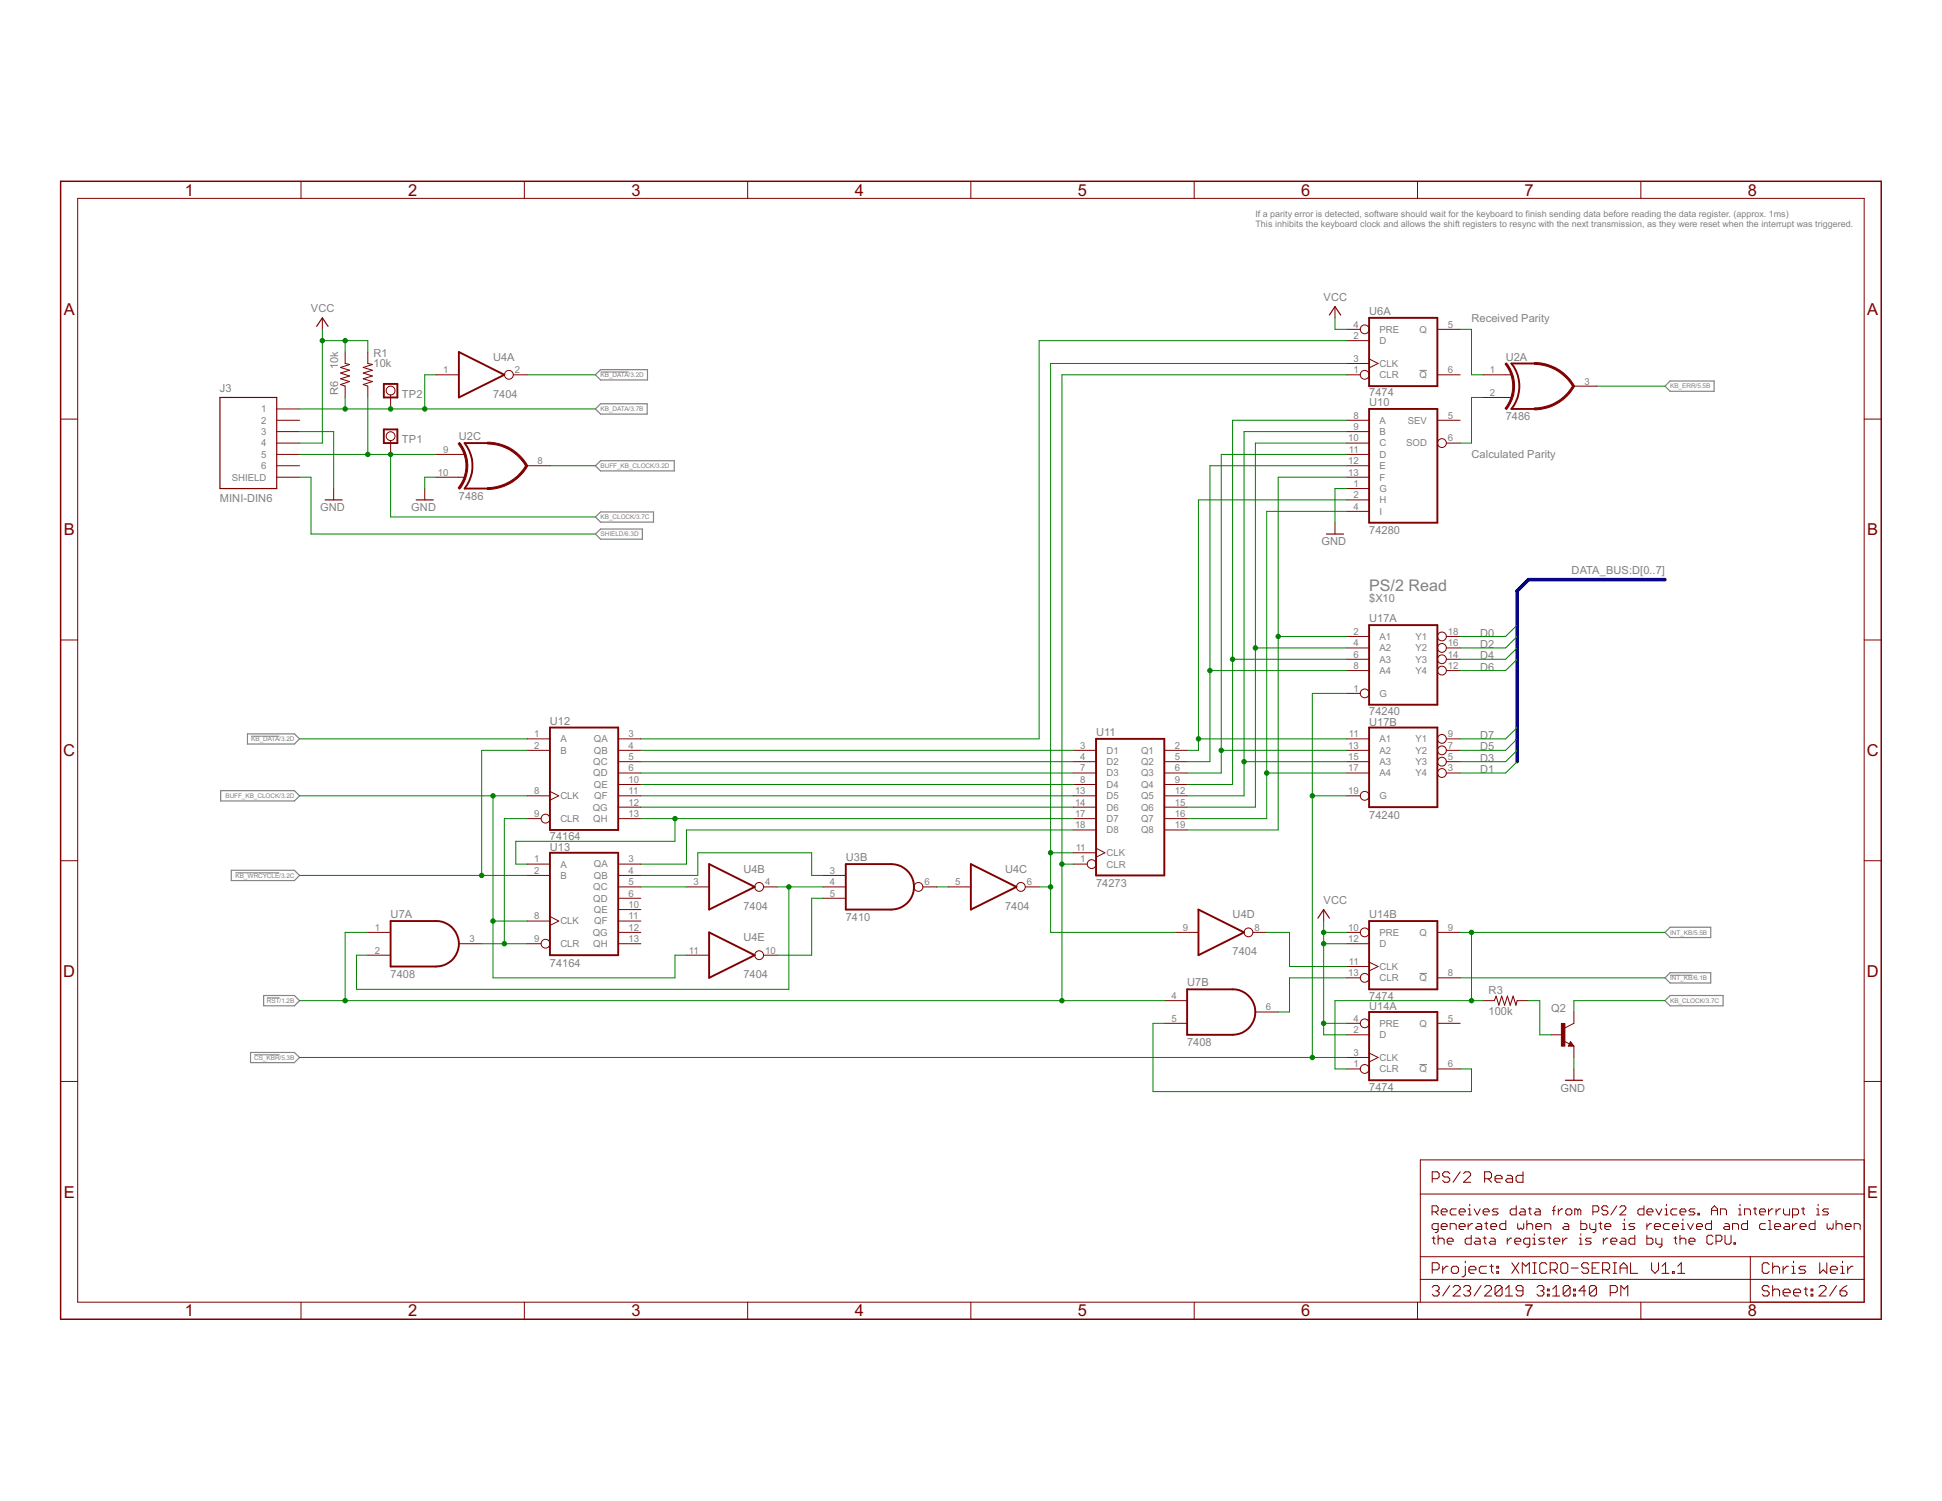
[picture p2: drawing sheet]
<svg xmlns="http://www.w3.org/2000/svg" width="279mm" height="216mm" viewBox="0 0 279 216" stroke-linecap="round" stroke-linejoin="round" font-family="sans-serif">
<path d="M86.4 53.5h4M204.2 53.3h1.1M36.1 105.9h4.1M33.9 125.5h6.3M36.6 151.7h3.6M38.4 143.5h1.8M204.2 140h1.1M204.2 153.1h1.1M240.3 140.3h3.2" fill="none" stroke="#808080" stroke-width=".14"/>
<g fill="none" stroke="#808080" stroke-width=".17">
<path d="M85.7 53.9l.7-.7h6.8v1.5h-6.8zM85.7 58.8l.7-.7h6.7v1.5h-6.7zM239.5 55.5l.8-.7h6.3v1.5h-6.3zM85.7 67l.7-.7h10.6v1.4h-10.6zM85.7 74.4l.7-.8h7.6v1.5h-7.6zM85.7 76.8l.7-.7h6v1.5h-6zM31.7 113.7h10.7l.7 .8-.7 .7h-10.7zM35.6 105.6h6.8l.7 .7-.7 .7h-6.8zM33.3 125.2h9.1l.7 .7-.7 .8h-9.1zM239.5 134.1l.8-.7h5.8v1.5h-5.8zM240.3 139.9h5.8v1.5h-5.8l-.8-.7zM36 151.4h6.4l.7 .7-.7 .7h-6.4z"/>
<path d="M37.9 143.2h4.5l.7 .7-.7 .8h-4.5zM239.5 143.9l.8-.7h7.6v1.5h-7.6z"/>
</g>
<path d="M8.7 26.1h262v163.7h-262z" fill="none" stroke="#800000" stroke-width=".21"/>
<g fill="none" stroke="#800000" stroke-width=".14">
<path d="M11.2 28.5h257v158.8h-257zM43.3 26.1v2.4M75.4 26.1v2.4M107.6 26.1v2.4M139.7 26.1v2.4M171.8 26.1v2.4M203.9 26.1v2.4M236.1 26.1v2.4M39.8 58.8h3.3M46.4 45.7v1.7M49.7 50.6v1.7M49.7 55.5v1.7"/>
<path d="M52.9 50.6v1.7M52.9 55.5v1.7M56.2 56.8v2M62.7 53.9h3.3M73.9 53.9h1.9M192.1 44.1v1.6M193.7 53.9h2M193.7 49h3.3M193.7 52.3h3.3M193.7 47.4h2M197 51.6l1.3 .7-1.3 .6M206.8 53.9h3.3"/>
<path d="M206.8 47.4h3.3M213.4 53.9h4M213.4 57.2h4M226.4 55.5h3.3M8.7 60.3h2.5M39.8 60.5h3.3M39.8 63.7h3.3M39.8 62.1h3.3M39.8 65.4h3.3M39.8 67h3.3M39.8 68.6h3.3M48 70.3v1.6"/>
<path d="M56.2 63.4v2M61.1 70.3v1.6M62.7 65.4h4.1M62.7 68.6h4.1M75.8 67h3.3M192.1 75.2v1.6M193.7 70.3h3.3M193.7 71.9h3.3M193.7 73.6h3.3M193.7 60.5h3.3M193.7 63.7h3.3M193.7 62.1h3.3"/>
<path d="M193.7 65.4h3.3M193.7 67h3.3M193.7 68.6h3.3M206.8 60.5h3.3M208.1 63.7h2M268.2 60.3h2.5M8.7 92.1h2.5M193.7 99.7h2M193.7 91.5h3.3M193.7 93.2h3.3M193.7 94.8h3.3M193.7 96.5h3.3"/>
<path d="M208.1 91.5h2M208.1 93.2h2M208.1 94.8h2M208.1 96.5h2M268.2 92.1h2.5M75.8 106.3h3.3M75.8 107.9h3.3M75.8 114.5h3.3M75.8 117.8h2M79.1 113.8l1.3 .7-1.3 .6M88.9 106.3h3.3M88.9 107.9h3.3"/>
<path d="M88.9 109.6h3.3M88.9 111.2h3.3M88.9 114.5h3.3M88.9 117.8h3.3M88.9 112.8h3.3M88.9 116.1h3.3M154.4 107.9h3.3M154.4 109.6h3.3M154.4 111.2h3.3M154.4 114.5h3.3M154.4 117.8h3.3M154.4 112.8h3.3"/>
<path d="M154.4 116.1h3.3M154.4 119.4h3.3M167.5 107.9h3.3M167.5 109.6h3.3M167.5 111.2h3.3M167.5 114.5h3.3M167.5 117.8h3.3M167.5 112.8h3.3M167.5 116.1h3.3M167.5 119.4h3.3M193.7 106.3h3.3M193.7 107.9h3.3"/>
<path d="M193.7 109.6h3.3M193.7 111.2h3.3M193.7 114.5h2M208.1 106.3h2M208.1 107.9h2M208.1 109.6h2M208.1 111.2h2M8.7 123.8h2.5M52.9 134.1h3.3M52.9 137.4h3.3M66 135.7h3.3M75.8 135.7h2"/>
<path d="M75.8 124.3h3.3M75.8 125.9h3.3M75.8 132.5h3.3M79.1 131.8l1.3 .7-1.3 .6M88.9 135.7h3.3M88.9 134.1h3.3M88.9 124.3h3.3M88.9 125.9h3.3M88.9 127.6h3.3M88.9 129.2h3.3M88.9 132.5h3.3M88.9 130.8h3.3"/>
<path d="M98.8 127.6h3.2M98.8 137.4h3.2M109.9 127.6h2M109.9 137.4h2M118.4 125.9h3.3M118.4 127.6h3.3M118.4 129.2h3.3M132.8 127.6h2M136.4 127.6h3.3M147.5 127.6h2M154.4 124.3h2M154.4 122.7h3.3"/>
<path d="M157.7 122l1.3 .7-1.3 .6M169.2 134.1h3.2M180.3 134.1h1.9M190.4 130.8v1.7M193.7 135.7h3.3M193.7 139h3.3M193.7 134.1h2M197 138.4l1.3 .6-1.3 .7M206.8 134.1h3.3M268.2 123.8h2.5M8.7 155.6h2.5M167.5 143.9h3.3"/>
<path d="M167.5 147.2h3.3M180.6 145.6h3.3M193.7 140.7h2M193.7 147.2h2M193.7 148.8h3.3M193.7 153.8h2M193.7 152.1h3.3M197 151.5l1.3 .6-1.3 .7M206.8 140.7h3.3M206.8 147.2h3.3M206.8 153.8h3.3M213.4 143.9h1.6"/>
<path d="M218.3 143.9h1.6M223.2 148.8h1.6M225 149.8l.8 .4M226 149.8l.4 .7h-.8zM226.4 145.6v1.6l-1.3 .6M226.4 150.5v1.6M226.4 153.8v1.6M268.2 155.6h2.5M204.3 171.7h63.9M206 174.3h.7l.2-.2v-.4l-.2-.3h-.7v1.4M206 178.1h.5M206.3 177.9v.9l.2 .2"/>
<path d="M206.5 174.3l.4 .5M206.9 176.8h-.6l-.3-.2v-.4l.3-.2h.6v1.1l-.2 .2h-.2M206.9 177.7v1.3M206.9 178.3l.2-.2h.5l.2 .2v.7M207.3 174.3h.9v-.2l-.2-.2h-.4l-.3 .2v.4l.3 .3h.4M207.3 176.4h.9v-.2l-.2-.2h-.4l-.3 .2v.4l.3 .2h.4M208.2 178.5h.9v-.2l-.2-.2h-.5l-.2 .2v.5l.2 .2h.5M208.6 176.8v-.8h.7l.2 .2v.6M209.5 173.9h-.6l-.3 .2v.4l.3 .3h.6M209.9 174.3h.9v-.2l-.2-.2h-.5l-.2 .2v.4l.2 .3h.5M209.9 176.4h.9v-.2l-.2-.2h-.5l-.2 .2v.4l.2 .2h.5M211.2 174.8h.5"/>
<path d="M211.2 173.9h.3v.9M211.2 176v.8M211.5 173.2v.2M211.7 177.7v1.3h-.7l-.2-.2v-.5l.2-.2h.7M211.9 176h-.2l-.5 .4M212.1 173.9l.4 .9 .5-.9M212.3 178.1h.4l.3 .2v.7h-.7l-.2-.2 .2-.3h.7M212.5 176h.5l.2 .2v.6h-.7l-.2-.2 .2-.2h.7M213.4 174.3h.8v-.2l-.2-.2h-.4l-.2 .2v.4l.2 .3h.4M213.4 178.1h.4M213.6 176h.4M213.6 177.9v.9l.2 .2"/>
<path d="M213.8 175.8v.8l.2 .2M214.5 176.4h.8v-.2l-.2-.2h-.4l-.2 .2v.4l.2 .2h.4M214.5 178.1h.4l.2 .2v.7h-.6l-.3-.2 .3-.3h.6M215.5 173.9h-.6l-.2 .2 .2 .2h.4l.2 .2-.2 .3h-.6M216.6 175.6v1.2h-.6l-.2-.2v-.4l.2-.2h.6M216.9 178.1v.9M217.5 178.1h-.2l-.4 .4M217.9 178.5h.9v-.2l-.2-.2h-.5l-.2 .2v.5l.2 .2h.5M218.1 173.4v1.4h-.6l-.2-.3v-.4l.2-.2h.6M218.4 176v.6l.2 .2 .2-.2 .2 .2 .2-.2v-.6M218.8 173.9h.4l.2 .2v.7h-.6l-.2-.3 .2-.2h.6M219.7 176.2l.2-.2h.4l.2 .2v.6"/>
<path d="M219.7 175.6v1.2M219.9 173.9h.4M220.1 173.7v.8l.2 .3M220.1 179h-.7l-.2-.2v-.5l.2-.2h.7v1.1l-.2 .2h-.3M220.5 178.1h.2v.9M220.5 179h.5M220.7 177.5v.2M221 173.9h.4l.2 .2v.7h-.6l-.3-.3 .3-.2h.6M221 176.4h.8v-.2l-.2-.2h-.4l-.2 .2v.4l.2 .2h.4M222.2 176.8v-.8h.7l.2 .2v.6M222.2 178.1h-.6l-.2 .2 .2 .2h.4l.2 .3-.2 .2h-.6M222.7 178.1h.4"/>
<path d="M222.9 177.9v.9l.2 .2M223.3 174.1h.5M223.5 178.5h.9v-.2l-.2-.2h-.4l-.3 .2v.5l.3 .2h.4M223.8 173.4l-.3 .3v1.1M224.2 173.9v.9M224.8 173.9h-.2l-.4 .4M224.8 178.1v.9M225.1 176h.4l.2 .2v.6h-.6l-.3-.2 .3-.2h.6M225.3 174.1l.2-.2h.4l.2 .2v.4l-.2 .3h-.4l-.2-.3zM225.5 178.1h-.2l-.5 .4M227 174.1l-.2-.2h-.2v.9M227 174.1v.7"/>
<path d="M227 174.1l.2-.2 .2 .2v.7M227.2 178.1h.2v.9M227.2 179h.4M227.4 175.6v1.2h.7l.2-.2v-.4l-.2-.2h-.7M227.4 177.5v.2M228.7 176v.6l.2 .2h.7M228.9 178.1h-.6l-.2 .2 .2 .2h.4l.2 .3-.2 .2h-.6M229.2 174.3h.6l.2-.2v-.4l-.2-.3h-.6v1.4M229.6 176v1.1l-.2 .2h-.2M230 176h.5M230.3 175.8v.8l.2 .2M230.7 178.1v.9"/>
<path d="M230.9 176.4h.9v-.2l-.3-.2h-.4l-.2 .2v.4l.2 .2h.4M231.3 173.7l-.2-.3h-.4l-.2 .3v.2l.2 .2h.4l.2 .2v.2l-.2 .3h-.4l-.2-.3M231.3 178.1h-.2l-.4 .4M231.8 178.5h.8v-.2l-.2-.2h-.4l-.2 .2v.5l.2 .2h.4M232.6 173.4l-.8 1.4M233 173.7l.3-.3h.4l.2 .3v.2l-.9 .9h.9M233.3 178.1h.4l.2 .2v.7h-.6l-.3-.2 .3-.3h.6M233.5 176h.2v.8M233.5 176.8h.4M233.7 175.3v.3M235.2 176h-.6l-.2 .2 .2 .2h.4l.2 .2-.2 .2h-.6M235.2 177.7v1.3h-.6l-.2-.2v-.5l.2-.2h.6"/>
<path d="M236.5 173.4v1.4h-.6l-.3-.3v-.4l.3-.2h.6M236.9 174.3h.9v-.2l-.2-.2h-.4l-.3 .2v.4l.3 .3h.4M236.9 176v.8M236.9 177.7v1.3h.7l.2-.2v-.5l-.2-.2h-.7M237.6 176h-.2l-.5 .4M238 176.4h.9v-.2l-.2-.2h-.5l-.2 .2v.4l.2 .2h.5M238.2 173.9l.5 .9 .4-.9M238.2 178.1v.7l.3 .2h.6M239.1 178.1v1.1l-.2 .2h-.2M239.5 174.8h.5M239.5 173.9h.3v.9M239.8 173.2v.2"/>
<path d="M240.2 176h-.7l-.2 .2v.4l.2 .2h.7M240.6 176.4h.9v-.2l-.2-.2h-.5l-.2 .2v.4l.2 .2h.5M240.8 178.1h.5M241 177.9v.9l.3 .2M241.3 173.9h-.7l-.2 .2v.4l.2 .3h.7M241.7 174.3h.8v-.2l-.2-.2h-.4l-.2 .2v.4l.2 .3h.4M241.7 177.7v1.3M241.7 178.3l.2-.2h.4l.2 .2v.7M241.9 176h.2v.8M241.9 176.8h.4M242.1 175.3v.3M242.8 176l.4 .8 .4-.8"/>
<path d="M243 178.5h.9v-.2l-.3-.2h-.4l-.2 .2v.5l.2 .2h.4M243.9 173.9h-.7l-.2 .2 .2 .2h.4l.3 .2-.3 .3h-.6M244.1 176.4h.8v-.2l-.2-.2h-.4l-.2 .2v.4l.2 .2h.4M244.3 174.5h.2v.3h-.2zM246.2 174.1h.9M246.2 174.8v-.9l.5-.5 .4 .5v.9M246.2 175.6v1.2h-.6l-.2-.2v-.4l.2-.2h.6M246.4 177.9l-.2-.2h-.4l-.2 .2v.9l.2 .2h.4l.2-.2M246.9 178.5h.6l.2-.2v-.4l-.2-.2h-.6v1.3M247.5 174.8v-.9h.7l.2 .2v.7M248.2 176h.4l.2 .2v.6h-.6l-.2-.2 .2-.2h.6M248.2 177.7v1.1l.2 .2h.4l.2-.2v-1.1"/>
<path d="M249.3 176.8v-.8h.6l.2 .2v.6M249.5 178.8h.2v.2h-.2zM250.1 174.8h.4M250.1 173.9h.2v.9M250.3 173.2v.2M251 174.8v-.9h.6l.2 .2v.7M251.4 175.6v1.2h-.6l-.3-.2v-.4l.3-.2h.6M252.3 173.9h.4M252.5 173.7v.8l.2 .3M253.2 174.3h.8v-.2l-.2-.2h-.4l-.2 .2v.4l.2 .3h.4M254 176h-.6l-.2 .2v.4l.2 .2h.6M254.4 173.9v.9"/>
<path d="M254.4 176.8h.5M254.4 175.6h.3v1.2M255.1 173.9h-.2l-.5 .4M255.3 176.4h.9v-.2l-.3-.2h-.4l-.2 .2v.4l.2 .2h.4M255.5 173.9v.9M256.2 173.9h-.3l-.4 .4M256.6 173.9v.6l.2 .3h.7v-.9M256.8 176h.5l.2 .2v.6h-.7l-.2-.2 .2-.2h.7M257.9 174.8h.7l.2-.3v-.4l-.2-.2h-.7v1.3M257.9 176v.8M258.6 176h-.3l-.4 .4M259 176.4h.8v-.2l-.2-.2h-.4l-.2 .2v.4l.2 .2h.4"/>
<path d="M259.2 173.9h.4M259.4 173.7v.8l.2 .3M261.1 175.6v1.2h-.6l-.2-.2v-.4l.2-.2h.6M261.4 174.8h.4M261.4 173.9h.2v.9M261.6 173.2v.2M262.9 176v.6l.2 .2 .2-.2 .2 .2 .2-.2v-.6M263.1 173.9h-.7l-.2 .2 .2 .2h.5l.2 .2-.2 .3h-.7M264.2 176.2l.2-.2h.4l.2 .2v.6M264.2 175.6v1.2M265.5 176.4h.8v-.2l-.2-.2h-.4l-.2 .2v.4l.2 .2h.4M266.8 176.8v-.8h.6l.2 .2v.6"/>
<path d="M268.2 166.8h-63.9v20.5M43.3 187.3v2.5M75.4 187.3v2.5M107.6 187.3v2.5M139.7 187.3v2.5M171.8 187.3v2.5M203.9 187.3v2.5M204.3 180.8h63.9M204.3 184h63.9M236.1 187.3v2.5M251.8 180.8v6.5"/>
<circle cx="56.2" cy="56.2" r=".64"/>
<circle cx="73.2" cy="53.9" r=".64"/>
<circle cx="196.3" cy="53.9" r=".64"/>
<circle cx="196.3" cy="47.4" r=".64"/>
<circle cx="56.2" cy="62.7" r=".64"/>
<circle cx="207.5" cy="63.7" r=".64"/>
<circle cx="196.3" cy="99.7" r=".64"/>
<circle cx="207.5" cy="94.8" r=".64"/>
<circle cx="207.5" cy="93.2" r=".64"/>
<circle cx="207.5" cy="96.5" r=".64"/>
<circle cx="207.5" cy="91.5" r=".64"/>
<circle cx="78.5" cy="117.8" r=".64"/>
<circle cx="196.3" cy="114.5" r=".64"/>
<circle cx="207.5" cy="107.9" r=".64"/>
<circle cx="207.5" cy="111.2" r=".64"/>
<circle cx="207.5" cy="109.6" r=".64"/>
<circle cx="207.5" cy="106.3" r=".64"/>
<circle cx="78.5" cy="135.7" r=".64"/>
<circle cx="109.2" cy="127.6" r=".64"/>
<circle cx="109.2" cy="137.4" r=".64"/>
<circle cx="132.1" cy="127.6" r=".64"/>
<circle cx="146.9" cy="127.6" r=".64"/>
<circle cx="157.1" cy="124.3" r=".64"/>
<circle cx="179.6" cy="134.1" r=".64"/>
<circle cx="196.3" cy="134.1" r=".64"/>
<circle cx="196.3" cy="147.2" r=".64"/>
<circle cx="196.3" cy="140.7" r=".64"/>
<circle cx="196.3" cy="153.8" r=".64"/>
</g>
<g fill="none" stroke="#800000" stroke-width=".15">
<path d="M49.7 52.3l.6 .1-1.3 .5 1.3 .4-1.3 .4 1.3 .4-1.3 .4 1.3 .4-1.3 .4 .7 .2M52.9 52.3l.7 .1-1.3 .5 1.3 .4-1.3 .4 1.3 .4-1.3 .4 1.3 .4-1.3 .4 .6 .2M215 143.9l.2-.6 .4 1.3 .4-1.3 .5 1.3 .4-1.3 .4 1.3 .4-1.3 .4 1.3 .2-.7M206.1 169.5h.7l.3-.2v-.5l-.3-.2h-.7v1.5M208.6 168.8l-.3-.2h-.5l-.2 .2v.3l.2 .2h.5l.3 .2v.3l-.3 .3h-.5l-.2-.3M210.1 168.6l-1 1.5M210.6 168.8l.2-.2h.5l.3 .2v.3l-1 1h1M213.6 169.5h.7l.3-.2v-.5l-.3-.2h-.7v1.5M214.1 169.5l.5 .6M215.1 169.5h1v-.2l-.2-.2h-.6l-.2 .2v.5l.2 .3h.6M216.9 169.1h.5l.2 .2v.8h-.7l-.3-.3 .3-.3h.7M219.1 168.6v1.5h-.7l-.3-.3v-.5l.3-.2h.7"/>
<path d="M206.1 182.6h.7l.3-.2v-.5l-.3-.3h-.7v1.6M206.1 185.2l.2-.3h.5l.3 .3v.2l-.3 .3M206.6 185.7h.2M206.8 185.7l.3 .2v.3l-.3 .2h-.5l-.2-.2M207.6 182.1v1.1M208.3 182.1h-.2l-.5 .5M208.6 184.9l-1 1.5M209.1 182.1h.5l.2 .3v.5l-.2 .3h-.5l-.3-.3v-.5zM209.1 185.2l.2-.3h.5l.3 .3v.2l-1 1h1M210.6 185.2l.2-.3h.5l.3 .3v.2l-.3 .3M210.8 182.1v1.3l-.2 .2h-.3M210.8 181.4v.2"/>
<path d="M211.1 185.7h.2M211.3 182.6h1v-.2l-.2-.3h-.5l-.3 .3v.5l.3 .3h.5M211.3 185.7l.3 .2v.3l-.3 .2h-.5l-.2-.2M213.1 184.9l-1 1.5M213.6 185.2l.2-.3h.5l.3 .3v.2l-1 1h1M213.8 182.1h-.7l-.3 .3v.5l.3 .3h.7M214.3 182.1h.5M214.6 181.9v1l.2 .3M215.3 182.1h.3v.3h-.3zM215.3 182.9h.3v.3h-.3zM216.1 185.2l-.2-.3h-.6l-.2 .3v1M216.1 185.2v1l-.2 .2h-.6l-.2-.2"/>
<path d="M216.1 185.2l-1 1M216.6 186.4h1M216.6 185.4l.5-.5v1.5M217.5 181.6l1 1.6M218.5 181.6l-1 1.6M219 183.2v-1.6l.5 .5 .5-.5v1.6M219.1 185.7h-.7l-.3-.3v-.2l.3-.3h.5l.2 .3v1l-.2 .2h-.5l-.3-.2M220.5 181.6h.5M220.5 183.2h.5M220.8 181.6v1.6M221.1 185.2l.3-.3h.5l.2 .3v.2l-.2 .3M221.6 185.7h.3"/>
<path d="M221.9 185.7l.2 .2v.3l-.2 .2h-.5l-.3-.2M222.5 181.9l-.2-.3h-.5l-.3 .3v1l.3 .3h.5l.2-.3M222.6 185.4h.3v.3h-.3zM222.6 186.2h.3v.2h-.3zM223 182.6h.8l.2-.2v-.5l-.2-.3h-.8v1.6M223.4 186.4h1M223.4 185.4l.5-.5v1.5M223.5 182.6l.5 .6M224.8 181.6h.5l.3 .3v1l-.3 .3h-.5l-.2-.3v-1zM225.9 185.2l-.2-.3h-.6l-.2 .3v1M225.9 185.2v1l-.2 .2h-.6l-.2-.2M225.9 185.2l-1 1"/>
<path d="M226.1 182.4h1M226.4 185.4h.3v.3h-.3zM226.4 186.2h.3v.2h-.3zM228.2 185.7h-1l.7-.8v1.5M228.6 181.9l-.3-.3h-.5l-.2 .3v.2l.2 .3h.5l.3 .2v.3l-.3 .3h-.5l-.2-.3M229.1 182.4h.5M229.7 185.2l-.3-.3h-.5l-.2 .3v1M229.7 185.2v1l-.3 .2h-.5l-.2-.2M229.7 185.2l-1 1M230.1 181.6h-1v1.6h1M230.6 182.6h.7l.3-.2v-.5l-.3-.3h-.7v1.6M231.1 182.6l.5 .6"/>
<path d="M231.7 185.9h.7l.3-.2v-.5l-.3-.3h-.7v1.5M232.1 181.6h.5M232.1 183.2h.5M232.3 181.6v1.6M233.1 182.4h1M233.1 183.2v-1.1l.5-.5 .5 .5v1.1M233.2 186.4v-1.5l.5 .5 .5-.5v1.5M234.6 181.6v1.6h1M237.6 181.6v1l.5 .6 .5-.6v-1M239.1 183.2h1M239.1 182.1l.5-.5v1.6M240.6 182.9h.3v.3h-.3z"/>
<path d="M241.4 183.2h1M241.4 182.1l.5-.5v1.6M254.5 181.9l-.2-.3h-.5l-.3 .3v1l.3 .3h.5l.2-.3M254.5 185.2l-.2-.3h-.5l-.3 .3v.2l.3 .3h.5l.2 .2v.3l-.2 .2h-.5l-.3-.2M255 182.4l.3-.3h.5l.2 .3v.8M255 181.6v1.6M255 184.9v1.5M255 185.7l.3-.3h.5l.2 .3v.7M256.5 182.1v1.1M256.5 185.9h1.1v-.2l-.3-.3h-.5l-.3 .3v.5l.3 .2h.5M257.3 182.1h-.3l-.5 .5M257.8 182.1h.2v1.1"/>
<path d="M257.8 183.2h.5M258 181.4v.2M258 185.9h1.1v-.2l-.3-.3h-.5l-.3 .3v.5l.3 .2h.5M259.6 185.4h.5M259.8 182.1h-.7l-.3 .3 .3 .2h.5l.2 .3-.2 .3h-.8M259.8 185.2v1l.3 .2M260.6 185.4h.2v.3h-.2zM260.6 186.2h.2v.2h-.2zM261.7 185.2l.3-.3h.5l.2 .3v.2l-1 1h1M261.8 181.6v1.6l.5-.6 .5 .6v-1.6M263.3 182.6h1v-.2l-.2-.3h-.5l-.3 .3v.5l.3 .3h.5M264.2 184.9l-1 1.5"/>
<path d="M264.7 185.7h.8l.2 .2v.3l-.2 .2h-.5l-.3-.2zM264.8 182.1h.3v1.1M264.8 183.2h.5M265.1 181.4v.2M265.7 184.9l-.5 .3-.5 .5M265.8 182.1v1.1M266.6 182.1h-.3l-.5 .5"/>
</g>
<g fill="none" stroke="#800000" stroke-width=".28">
<path d="M55.2 55.2h2v2h-2zM66 50.6l6.6 3.3-6.6 3.3zM197 45.7h9.8v9.8h-9.8zM197 58.8h9.8v16.4h-9.8zM220.7 52.3h-3.3a5.2 5.2 0 0 1 0 6.5h3.3M55.2 61.8h2v1.9h-2zM70.1 63.7h-3.3a5.3 5.3 0 0 1 0 6.6h3.3M197 89.9h9.8v11.5h-9.8zM79.1 104.6h9.8v14.8h-9.8zM157.7 106.3h9.8v19.6h-9.8zM197 104.6h9.8v11.5h-9.8zM56.2 132.5h6.5a3.3 3.3 0 0 1 3.3 3.3 3.3 3.3 0 0 1-3.3 3.2h-6.5z"/>
<path d="M79.1 122.7h9.8v14.7h-9.8zM102 124.3l6.6 3.3-6.6 3.2zM102 134.1l6.6 3.3-6.6 3.3zM121.7 124.3h6.5a3.3 3.3 0 0 1 3.3 3.3 3.3 3.3 0 0 1-3.3 3.2h-6.5zM139.7 124.3l6.5 3.3-6.5 3.2zM172.4 130.8l6.6 3.3-6.6 3.3zM197 132.5h9.8v9.8h-9.8zM170.8 142.3h6.5a3.3 3.3 0 0 1 3.3 3.3 3.3 3.3 0 0 1-3.3 3.2h-6.5zM197 145.6h9.8v9.8h-9.8z"/>
</g>
<path d="M31.6 57.2h8.2v13.1h-8.2zM45.6 46.9l.8-1.2 .8 1.2M191.3 45.3l.8-1.2 .8 1.2M46.8 71.9h2.4M59.9 71.9h2.4M190.8 76.8h2.5M189.6 132.1l.8-1.3 .9 1.3M225.2 155.4h2.5M226 150.2v.1h-.2l.2-.3 .3 .4h-.5" fill="none" stroke="#800000" stroke-width=".17"/>
<path d="M224.6 147.2h.5v3.3h-.5z" fill="#800000" stroke="#800000" stroke-width=".14"/>
<g fill="#800000" stroke="#800000" stroke-width=".14">
<path d="M220.7 58.7a6.4 6.4 0 0 0 5.6-3.2l.2 .1a6.7 6.7 0 0 1-5.8 3.3z" fill-rule="evenodd"/>
<path d="M220.7 52.2a6.6 6.6 0 0 1 5.8 3.3l-.2 .1a6.4 6.4 0 0 0-5.6-3.2z" fill-rule="evenodd"/>
<path d="M216.5 52.3l.2-.1a5.3 5.3 0 0 1 0 6.7l-.2-.2a5.2 5.2 0 0 0 0-6.4z" fill-rule="evenodd"/>
<path d="M70.1 70.1a6.5 6.5 0 0 0 5.6-3.2l.2 .1a6.6 6.6 0 0 1-5.8 3.4z" fill-rule="evenodd"/>
<path d="M70.1 63.6a6.5 6.5 0 0 1 5.8 3.4l-.2 .1a6.3 6.3 0 0 0-5.6-3.2z" fill-rule="evenodd"/>
<path d="M65.9 63.8l.2-.2a5.3 5.3 0 0 1 0 6.8l-.2-.2a5.1 5.1 0 0 0 0-6.4z" fill-rule="evenodd"/>
</g>
<path d="M239.5 83.4h-19.6l-1.6 1.6v24.6" fill="none" stroke="#000080" stroke-width=".51"/>
<g fill="none" stroke="#008000" stroke-width=".14">
<path d="M43.1 58.8h42.6M46.4 47.4v16.3h-3.3M46.4 49h6.5v1.6M49.7 49v1.6M49.7 57.2v1.6M52.9 57.2v8.2M62.7 53.9h-1.6v4.9M75.8 53.9h9.9M192.1 45.7v1.7h1.6M193.7 49h-44.2v57.3h-57.3M193.7 52.3h-42.5v81.8h18M193.7 53.9h-40.9v90"/>
<path d="M210.1 47.4h1.6v6.5h1.7M213.4 57.2h-1.7v6.5h-1.6M229.7 55.5h9.8M43.1 68.6h1.6v8.2h41M43.1 62.1h4.9v8.2M43.1 65.4h19.6M56.2 65.4v9h29.5M62.7 68.6h-1.6v1.7M79.1 67h6.6M193.7 71.9h-21.3v36h-1.6M193.7 67h-19.6v42.6h-3.3M193.7 65.4h-18v45.8h-4.9"/>
<path d="M193.7 70.3h-1.6v4.9M193.7 63.7h-13.1v52.4h-9.8M193.7 68.6h-9.8v50.8h-13.1M193.7 62.1h-14.7v52.4h-8.2M193.7 73.6h-11.5v44.2h-11.4M193.7 60.5h-16.4v52.3h-6.5M174.1 96.5h19.6M177.3 94.8h16.4M180.6 93.2h13.1M183.9 91.5h9.8M193.7 99.7h-4.9v52.4M218.3 94.8l-1.7 1.7h-6.5"/>
<path d="M218.3 93.2l-1.7 1.6h-6.5M218.3 91.5l-1.7 1.7h-6.5M218.3 89.9l-1.7 1.6h-6.5M43.1 106.3h32.7M43.1 114.5h32.7M70.9 114.5v26.2h26.2v-3.3h1.7M75.8 107.9h-6.5v18M75.8 117.8h-3.2v17.9M92.2 107.9h62.2M92.2 109.6h62.2M92.2 111.2h62.2M92.2 117.8h62.2"/>
<path d="M92.2 116.1h62.2M92.2 114.5h62.2M92.2 112.8h62.2M97.1 117.8v3.2h-22.9v3.3h1.6M154.4 119.4h-55.6v4.9h-6.6M172.4 106.3h21.3M175.7 107.9h18M179 109.6h14.7M182.2 111.2h11.5M188.8 114.5h4.9M218.3 104.6l-1.7 1.7h-6.5M218.3 106.3l-1.7 1.6h-6.5"/>
<path d="M218.3 107.9l-1.7 1.7h-6.5M218.3 109.6l-1.7 1.6h-6.5M43.1 125.9h32.7M52.9 134.1h-3.2v9.8M69.3 135.7h6.5M70.9 132.5h4.9M92.2 127.6h6.6M92.2 125.9h8.2v-3.2h16.4v3.2h1.6M111.9 127.6h6.5M113.5 127.6v14.7h-62.2v-4.9h1.6M118.4 129.2h-1.6v8.2h-4.9M134.8 127.6h1.6"/>
<path d="M149.5 127.6h1.7M151.2 122.7h3.2M152.8 124.3h1.6M182.2 134.1h3.3v4.9h8.2M190.4 135.7h3.3M190.4 132.5v16.3h3.3M190.4 134.1h3.3M210.1 134.1h29.4M211.7 134.1v9.8M43.1 143.9h124.4M43.1 152.1h150.6M167.5 147.2h-1.6v9.8h45.8v-3.2h-1.6"/>
<path d="M190.4 147.2h3.3M193.7 140.7h-8.2v4.9h-1.6M210.1 140.7h29.4M213.4 143.9h-21.3v9.9h1.6M219.9 143.9h1.6v4.9h1.7M226.4 152.1v1.7M239.5 143.9h-13.1v1.7"/>
</g>
<g fill="#008000" stroke="#008000" stroke-width=".14">
<circle cx="190.4" cy="134.1" r=".32"/>
<circle cx="190.4" cy="147.2" r=".32"/>
<circle cx="190.4" cy="135.7" r=".32"/>
<circle cx="49.7" cy="49" r=".32"/>
<circle cx="46.4" cy="49" r=".32"/>
<circle cx="152.8" cy="143.9" r=".32"/>
<circle cx="49.7" cy="143.9" r=".32"/>
<circle cx="152.8" cy="124.3" r=".32"/>
<circle cx="97.1" cy="117.8" r=".32"/>
<circle cx="113.5" cy="127.6" r=".32"/>
<circle cx="151.2" cy="122.7" r=".32"/>
<circle cx="151.2" cy="127.6" r=".32"/>
<circle cx="72.6" cy="135.7" r=".32"/>
<circle cx="183.9" cy="91.5" r=".32"/>
<circle cx="182.2" cy="111.2" r=".32"/>
<circle cx="180.6" cy="93.2" r=".32"/>
<circle cx="179" cy="109.6" r=".32"/>
<circle cx="175.7" cy="107.9" r=".32"/>
<circle cx="174.1" cy="96.5" r=".32"/>
<circle cx="172.4" cy="106.3" r=".32"/>
<circle cx="177.3" cy="94.8" r=".32"/>
<circle cx="69.3" cy="125.9" r=".32"/>
<circle cx="188.8" cy="114.5" r=".32"/>
<circle cx="188.8" cy="152.1" r=".32"/>
<circle cx="211.7" cy="134.1" r=".32"/>
<circle cx="211.7" cy="143.9" r=".32"/>
<circle cx="70.9" cy="114.5" r=".32"/>
<circle cx="70.9" cy="132.5" r=".32"/>
<circle cx="52.9" cy="65.4" r=".32"/>
<circle cx="56.2" cy="65.4" r=".32"/>
<circle cx="49.7" cy="58.8" r=".32"/>
<circle cx="61.1" cy="58.8" r=".32"/>
<circle cx="56.2" cy="58.8" r=".32"/>
</g>
<g font-size="2.6" fill="#800000">
<text x="26.6" y="28.1">1</text>
<text x="58.7" y="28.1">2</text>
<text x="90.8" y="28.1">3</text>
<text x="123" y="28.1">4</text>
<text x="155.1" y="28.1">5</text>
<text x="187.2" y="28.1">6</text>
<text x="219.3" y="28.1">7</text>
<text x="251.5" y="28.1">8</text>
<text x="9.2" y="45.2">A</text>
<text x="268.6" y="45.2">A</text>
<text x="9.2" y="77">B</text>
<text x="268.6" y="77">B</text>
<text x="9.1" y="108.7">C</text>
<text x="268.6" y="108.7">C</text>
<text x="9.1" y="140.5">D</text>
<text x="268.6" y="140.5">D</text>
<text x="9.2" y="172.3">E</text>
<text x="268.6" y="172.3">E</text>
<text x="26.6" y="189.4">1</text>
<text x="58.7" y="189.4">2</text>
<text x="90.8" y="189.4">3</text>
<text x="123" y="189.4">4</text>
<text x="155.1" y="189.4">5</text>
<text x="187.2" y="189.4">6</text>
<text x="219.3" y="189.4">7</text>
<text x="251.5" y="189.4">8</text>
</g>
<text font-size="2.6" fill="#808080" x="197" y="85">PS/2 Read</text>
<g font-size="1.8" fill="#808080">
<text x="44.7" y="44.9">VCC</text>
<text x="190.4" y="43.3">VCC</text>
<text x="197" y="45.3">U6A</text>
<text x="211.7" y="46.3">Received Parity</text>
<text x="48.7" y="53.1" transform="rotate(-90 48.7 53.1)">10k</text>
<text x="53.7" y="52.8">10k</text>
<text x="53.7" y="51.3">R1</text>
<text x="70.9" y="51.9">U4A</text>
<text x="216.6" y="51.9">U2A</text>
<text x="31.6" y="56.4">J3</text>
<text x="48.7" y="56.8" transform="rotate(-90 48.7 56.8)">R6</text>
<text x="57.8" y="57.2">TP2</text>
<text x="70.9" y="57.2">7404</text>
<text x="197" y="57">7474</text>
<text x="197" y="58.4">U10</text>
<text x="57.8" y="63.7">TP1</text>
<text x="66" y="63.3">U2C</text>
<text x="211.7" y="65.9">Calculated Parity</text>
<text x="216.6" y="60.5">7486</text>
<text x="66" y="71.9">7486</text>
<text x="31.6" y="72.2">MINI-DIN6</text>
<text x="46.1" y="73.5">GND</text>
<text x="59.2" y="73.5">GND</text>
<text x="197" y="76.8">74280</text>
<text x="190.1" y="78.5">GND</text>
<text x="226.1" y="82.6">DATA_BUS:D[0..7]</text>
<text x="197" y="86.6">$X10</text>
<text x="197" y="89.5">U17A</text>
<text x="212.9" y="94.8">D4</text>
<text x="212.9" y="93.2">D2</text>
<text x="212.9" y="91.6">D0</text>
<text x="212.9" y="96.5">D6</text>
<text x="79.1" y="104.2">U12</text>
<text x="157.7" y="105.9">U11</text>
<text x="197" y="102.8">74240</text>
<text x="197" y="104.4">U17B</text>
<text x="212.9" y="106.3">D7</text>
<text x="212.9" y="107.9">D5</text>
<text x="212.9" y="109.6">D3</text>
<text x="212.9" y="111.2">D1</text>
<text x="197" y="117.7">74240</text>
<text x="79.1" y="120.9">74164</text>
<text x="79.1" y="122.4">U13</text>
<text x="106.9" y="125.5">U4B</text>
<text x="121.7" y="123.9">U3B</text>
<text x="144.6" y="125.5">U4C</text>
<text x="106.9" y="130.8">7404</text>
<text x="144.6" y="130.8">7404</text>
<text x="157.7" y="127.6">74273</text>
<text x="190.4" y="130">VCC</text>
<text x="56.2" y="132.1">U7A</text>
<text x="106.9" y="135.3">U4E</text>
<text x="121.7" y="132.5">7410</text>
<text x="177.3" y="137.4">7404</text>
<text x="177.3" y="132.1">U4D</text>
<text x="197" y="132.1">U14B</text>
<text x="56.2" y="140.7">7408</text>
<text x="79.1" y="139">74164</text>
<text x="106.9" y="140.7">7404</text>
<text x="170.8" y="141.9">U7B</text>
<text x="197" y="143.8">7474</text>
<text x="214.2" y="143">R3</text>
<text x="197" y="145.3">U14A</text>
<text x="214.2" y="146.1">100k</text>
<text x="223.2" y="145.6">Q2</text>
<text x="170.8" y="150.5">7408</text>
<text x="197" y="156.9">7474</text>
<text x="224.5" y="157">GND</text>
</g>
<g font-size="1.5" fill="#808080">
<text x="194.7" y="47.1">4</text>
<text x="198.5" y="47.9">PRE</text>
<text x="204.2" y="47.8">Q</text>
<text x="208.3" y="47.1">5</text>
<text x="63.8" y="53.7">1</text>
<text x="74.1" y="53.7">2</text>
<text x="194.7" y="53.7">1</text>
<text x="194.7" y="48.8">2</text>
<text x="194.7" y="52">3</text>
<text x="198.5" y="49.5">D</text>
<text x="198.5" y="52.8">CLK</text>
<text x="208.3" y="53.7">6</text>
<text x="214.4" y="53.7">1</text>
<text x="37.6" y="59.3">1</text>
<text x="198.5" y="54.4">CLR</text>
<text x="204.2" y="54.4">Q</text>
<text x="214.4" y="57">2</text>
<text x="228" y="55.3">3</text>
<text x="37.6" y="60.9">2</text>
<text x="37.6" y="62.6">3</text>
<text x="37.6" y="64.2">4</text>
<text x="37.6" y="65.9">5</text>
<text x="63.8" y="65.1">9</text>
<text x="194" y="63.5">10</text>
<text x="194.1" y="65.1">11</text>
<text x="194.7" y="60.2">8</text>
<text x="194.7" y="61.9">9</text>
<text x="198.5" y="60.9">A</text>
<text x="198.5" y="62.6">B</text>
<text x="198.5" y="64.2">C</text>
<text x="198.5" y="65.9">D</text>
<text x="202.3" y="64.2">SOD</text>
<text x="202.6" y="60.9">SEV</text>
<text x="208.3" y="60.2">5</text>
<text x="208.3" y="63.5">6</text>
<text x="33.4" y="69.1">SHIELD</text>
<text x="37.6" y="67.5">6</text>
<text x="63" y="68.4">10</text>
<text x="77.3" y="66.8">8</text>
<text x="194" y="66.8">12</text>
<text x="194" y="68.4">13</text>
<text x="194.7" y="70">1</text>
<text x="194.7" y="71.7">2</text>
<text x="198.5" y="70.8">G</text>
<text x="198.5" y="67.5">E</text>
<text x="198.5" y="69.1">F</text>
<text x="194.7" y="73.3">4</text>
<text x="198.5" y="72.4">H</text>
<text x="198.5" y="74">I</text>
<text x="194.7" y="91.3">2</text>
<text x="194.7" y="93">4</text>
<text x="194.7" y="94.6">6</text>
<text x="198.5" y="92">A1</text>
<text x="198.5" y="93.7">A2</text>
<text x="198.5" y="95.3">A3</text>
<text x="203.6" y="95.3">Y3</text>
<text x="203.6" y="93.7">Y2</text>
<text x="203.6" y="92">Y1</text>
<text x="208.3" y="94.6">14</text>
<text x="208.3" y="93">16</text>
<text x="208.3" y="91.3">18</text>
<text x="194.7" y="99.5">1</text>
<text x="194.7" y="96.2">8</text>
<text x="198.5" y="100.2">G</text>
<text x="198.5" y="97">A4</text>
<text x="203.6" y="96.9">Y4</text>
<text x="208.3" y="96.2">12</text>
<text x="76.8" y="106.1">1</text>
<text x="76.8" y="107.7">2</text>
<text x="80.6" y="106.8">A</text>
<text x="85.4" y="106.8">QA</text>
<text x="90.4" y="106.1">3</text>
<text x="90.4" y="107.7">4</text>
<text x="155.4" y="107.7">3</text>
<text x="169" y="107.7">2</text>
<text x="194" y="107.7">13</text>
<text x="194.1" y="106.1">11</text>
<text x="198.5" y="106.8">A1</text>
<text x="203.6" y="106.8">Y1</text>
<text x="208.3" y="107.7">7</text>
<text x="208.3" y="106.1">9</text>
<text x="80.6" y="108.4">B</text>
<text x="85.4" y="110">QC</text>
<text x="85.4" y="111.7">QD</text>
<text x="85.4" y="108.4">QB</text>
<text x="85.4" y="113.3">QE</text>
<text x="90.4" y="109.3">5</text>
<text x="90.4" y="111">6</text>
<text x="90.4" y="112.6">10</text>
<text x="155.4" y="109.3">4</text>
<text x="155.4" y="111">7</text>
<text x="155.4" y="112.6">8</text>
<text x="159.2" y="108.4">D1</text>
<text x="159.2" y="110">D2</text>
<text x="159.2" y="111.7">D3</text>
<text x="159.2" y="113.3">D4</text>
<text x="164.2" y="108.4">Q1</text>
<text x="164.2" y="110">Q2</text>
<text x="164.2" y="111.7">Q3</text>
<text x="164.2" y="113.3">Q4</text>
<text x="169" y="109.3">5</text>
<text x="169" y="111">6</text>
<text x="169" y="112.6">9</text>
<text x="194" y="109.3">15</text>
<text x="194" y="111">17</text>
<text x="198.5" y="108.4">A2</text>
<text x="198.5" y="110">A3</text>
<text x="198.5" y="111.7">A4</text>
<text x="203.6" y="111.7">Y4</text>
<text x="203.6" y="110">Y3</text>
<text x="203.6" y="108.4">Y2</text>
<text x="208.3" y="111">3</text>
<text x="208.3" y="109.3">5</text>
<text x="76.8" y="114.2">8</text>
<text x="76.8" y="117.5">9</text>
<text x="80.6" y="115">CLK</text>
<text x="80.6" y="118.2">CLR</text>
<text x="85.3" y="116.6">QG</text>
<text x="85.4" y="118.2">QH</text>
<text x="85.5" y="115">QF</text>
<text x="90.4" y="114.2">11</text>
<text x="90.4" y="115.9">12</text>
<text x="90.4" y="117.5">13</text>
<text x="154.7" y="114.2">13</text>
<text x="154.7" y="115.9">14</text>
<text x="154.7" y="117.5">17</text>
<text x="154.7" y="119.1">18</text>
<text x="159.2" y="115">D5</text>
<text x="159.2" y="116.6">D6</text>
<text x="159.2" y="118.2">D7</text>
<text x="159.2" y="119.9">D8</text>
<text x="164.2" y="115">Q5</text>
<text x="164.2" y="116.6">Q6</text>
<text x="164.2" y="118.2">Q7</text>
<text x="164.2" y="119.9">Q8</text>
<text x="169" y="114.2">12</text>
<text x="169" y="115.9">15</text>
<text x="169" y="117.5">16</text>
<text x="169" y="119.1">19</text>
<text x="194" y="114.2">19</text>
<text x="198.5" y="115">G</text>
<text x="76.8" y="124.1">1</text>
<text x="76.8" y="125.7">2</text>
<text x="80.6" y="124.8">A</text>
<text x="85.4" y="124.8">QA</text>
<text x="90.4" y="124.1">3</text>
<text x="90.4" y="125.7">4</text>
<text x="119.4" y="125.7">3</text>
<text x="154.8" y="122.4">11</text>
<text x="155.4" y="124.1">1</text>
<text x="159.2" y="124.8">CLR</text>
<text x="159.2" y="123.1">CLK</text>
<text x="80.6" y="126.4">B</text>
<text x="85.4" y="128">QC</text>
<text x="85.4" y="129.7">QD</text>
<text x="85.4" y="126.4">QB</text>
<text x="85.4" y="131.3">QE</text>
<text x="90.4" y="127.3">5</text>
<text x="90.4" y="129">6</text>
<text x="90.4" y="130.6">10</text>
<text x="99.8" y="127.3">3</text>
<text x="110.1" y="127.3">4</text>
<text x="119.4" y="127.3">4</text>
<text x="119.4" y="129">5</text>
<text x="133" y="127.3">6</text>
<text x="137.4" y="127.3">5</text>
<text x="147.7" y="127.3">6</text>
<text x="53.9" y="133.9">1</text>
<text x="53.9" y="137.2">2</text>
<text x="67.5" y="135.5">3</text>
<text x="76.8" y="132.2">8</text>
<text x="76.8" y="135.5">9</text>
<text x="80.6" y="133">CLK</text>
<text x="80.6" y="136.2">CLR</text>
<text x="85.3" y="134.6">QG</text>
<text x="85.4" y="136.2">QH</text>
<text x="85.5" y="133">QF</text>
<text x="90.4" y="132.2">11</text>
<text x="90.4" y="133.9">12</text>
<text x="90.4" y="135.5">13</text>
<text x="99.1" y="137.2">11</text>
<text x="110.1" y="137.2">10</text>
<text x="170.2" y="133.9">9</text>
<text x="180.5" y="133.9">8</text>
<text x="194" y="135.5">12</text>
<text x="194" y="133.9">10</text>
<text x="198.5" y="136.2">D</text>
<text x="198.5" y="134.6">PRE</text>
<text x="204.2" y="134.6">Q</text>
<text x="208.3" y="133.9">9</text>
<text x="168.5" y="143.7">4</text>
<text x="194" y="140.4">13</text>
<text x="194.1" y="138.8">11</text>
<text x="198.5" y="141.1">CLR</text>
<text x="198.5" y="139.5">CLK</text>
<text x="204.2" y="141.1">Q</text>
<text x="208.3" y="140.4">8</text>
<text x="168.5" y="147">5</text>
<text x="182.1" y="145.3">6</text>
<text x="194.7" y="148.6">2</text>
<text x="194.7" y="147">4</text>
<text x="198.5" y="149.3">D</text>
<text x="198.5" y="147.7">PRE</text>
<text x="204.2" y="147.7">Q</text>
<text x="208.3" y="147">5</text>
<text x="194.7" y="153.5">1</text>
<text x="194.7" y="151.9">3</text>
<text x="198.5" y="154.2">CLR</text>
<text x="198.5" y="152.6">CLK</text>
<text x="204.2" y="154.2">Q</text>
<text x="208.3" y="153.5">6</text>
</g>
<g font-size="1.4" fill="#808080">
<text x="180.6" y="31.3">If a parity error is detected, software should wait for the keyboard to finish sending data before reading the data register. (approx. 1ms)</text>
<text x="180.6" y="32.6">This inhibits the keyboard clock and allows the shift registers to resync with the next transmission, as they were reset when the interrupt was triggered.</text>
</g>
<g font-size="1" fill="#808080">
<text x="86.4" y="54.2">KB_DATA/3.2D</text>
<text x="86.4" y="59.1">KB_DATA/3.7B</text>
<text x="240.3" y="55.9">KB_ERR/5.5B</text>
<text x="86.4" y="67.3">BUFF_KB_CLOCK/3.2D</text>
<text x="86.4" y="74.7">KB_CLOCK/3.7C</text>
<text x="86.4" y="77.1">SHIELD/6.3D</text>
<text x="36.1" y="106.6">KB_DATA/3.2D</text>
<text x="32.4" y="114.8">BUFF_KB_CLOCK/3.2D</text>
<text x="33.9" y="126.3">KB_WRCYCLE/3.2C</text>
<text x="240.3" y="134.4">INT_KB/5.5B</text>
<text x="240.3" y="141">INT_KB/6.1B</text>
<text x="38.4" y="144.3">RST/1.2B</text>
<text x="240.3" y="144.3">KB_CLOCK/3.7C</text>
<text x="36.6" y="152.4">CS_KBR/5.3B</text>
</g>
</svg>
